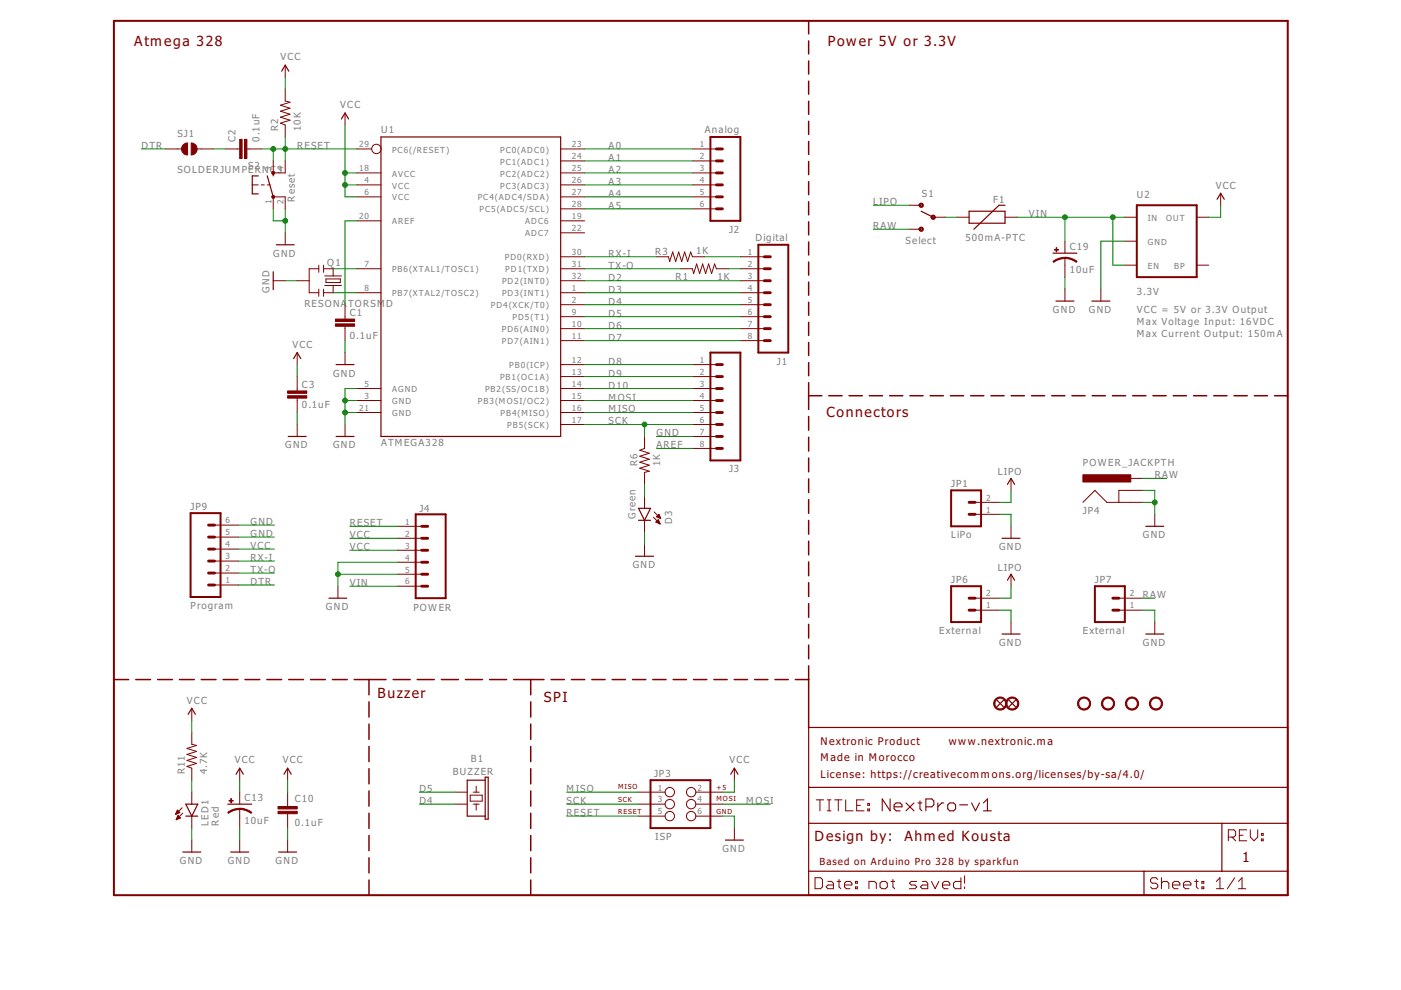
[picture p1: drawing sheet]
<svg xmlns="http://www.w3.org/2000/svg" width="297mm" height="210mm" viewBox="0 0 297 210" stroke-linecap="round" stroke-linejoin="round" font-family="sans-serif">
<g fill="none" stroke="#800000" stroke-width=".32">
<path d="M171.4 4.4v2.8M171.4 8.7v2.7M171.4 12.9v2.8M171.4 17.2v2.8M171.4 21.5v2.7M171.4 25.7v2.8M171.4 30v2.7M171.4 34.2v2.8M171.4 38.5v2.8M171.4 42.8v2.8M171.4 47v2.8M171.4 51.3v2.8"/>
<path d="M171.4 55.6v2.7M171.4 59.8v2.8M171.4 64.1v2.7M171.4 68.3v2.8M171.4 72.6v2.8M171.4 76.9v2.8M171.4 81.1v5.7M171.4 88.3v2.9M171.4 92.7v2.9M171.4 97.1v2.9M171.4 83.9h2.8M175.7 83.9h2.8"/>
<path d="M180 83.9h2.8M184.3 83.9h2.8M188.6 83.9h2.8M192.9 83.9h2.8M197.2 83.9h2.8M201.5 83.9h2.8M205.8 83.9h2.8M210.1 83.9h2.8M214.4 83.9h2.8M218.7 83.9h2.8M223 83.9h2.8M227.3 83.9h2.8"/>
<path d="M231.6 83.9h2.8M235.9 83.9h2.8M240.2 83.9h2.8M244.5 83.9h2.7M248.8 83.9h2.7M253 83.9h2.8M257.3 83.9h2.8M261.6 83.9h2.8M265.9 83.9h2.8M270.2 83.9h2.8M171.4 101.5v2.9M171.4 105.9v2.9"/>
<path d="M171.4 110.3v2.9M171.4 114.7v2.9M171.4 119.1v3M171.4 123.5v3M171.4 128v2.9M171.4 132.4v2.9M171.4 136.8v2.9M24.2 144.1h3.1M28.8 144.1h3.1M33.4 144.1h3.2M38.1 144.1h3.1M42.7 144.1h3.1"/>
<path d="M47.3 144.1h3.1M51.9 144.1h3.2M56.6 144.1h3.1M61.2 144.1h3.1M65.8 144.1h3.2M70.5 144.1h3.1M75.1 144.1h6.8M78.2 144.1v3.2M78.2 148.8v3.2M78.2 153.5v3.3M78.2 158.3v3.2M83.4 144.1h3.6"/>
<path d="M88.5 144.1h3.6M93.6 144.1h3.6M98.7 144.1h3.6M103.8 144.1h3.6M108.9 144.1h6.4M112.5 144.1v3.2M112.5 148.8v3.2M112.5 153.5v3.3M112.5 158.3v3.2M116.8 144.1h2.9M121.2 144.1h2.8M125.5 144.1h2.8"/>
<path d="M129.8 144.1h2.8M134.1 144.1h2.8M138.4 144.1h2.8M142.7 144.1h2.8M147 144.1h2.9M151.4 144.1h2.8M155.7 144.1h2.8M160 144.1h2.8M164.3 144.1h2.8M168.6 144.1h2.8M171.4 141.2v13M78.2 163v3.2"/>
<path d="M78.2 167.7v3.2M78.2 172.4v3.2M78.2 177.1v3.3M112.5 163v3.2M112.5 167.7v3.2M112.5 172.4v3.2M112.5 177.1v3.3M78.2 181.9v3.2M78.2 186.6v3.2M112.5 181.9v3.2M112.5 186.6v3.2"/>
</g>
<g fill="none" stroke="#800000" stroke-width=".21">
<path d="M60.5 18.9v2.5l1 .3-2 .6 2 .6-2 .7 2 .6-2 .6 2 .7-2 .6 1 .4v2.5M60.5 13.8v2.5M35.1 31.6h3.4M41.8 31.6h3.4M47.8 31.6h3M52.3 31.6h3.1M53.5 39.2h1.3M55.4 39.2h.6M56.7 39.2h.6M57.9 34.1v2.6h2.6v-2.6M73.2 24v2.5M75.7 39.2h5.1"/>
<path d="M75.7 36.7h5.1M75.7 31.6h3.1M118.9 39.2h5.1M118.9 36.7h5.1M118.9 31.6h5.1M118.9 34.1h5.1M146.8 39.2h5.1M146.8 36.7h5.1M146.8 31.6h5.1M146.8 34.1h5.1M57.9 44.3v-2.6h2.6v2.6M57.9 59.5h2.6"/>
<path d="M60.5 49.4v2.5M63 59.5h2.6M67.6 57h-2v5.1h2M67.6 56.2v1.5M68.6 57h2v1.5M68.6 56.2v1.5M68.9 58.5h3.5M69.1 59.1h3.1v.8h-3.1zM75.7 41.7h5.1M75.7 57h5.1M75.7 46.8h5.1M118.9 41.7h5.1"/>
<path d="M118.9 54.4h5.1M118.9 57h5.1M118.9 59.5h5.1M118.9 44.3h5.1M118.9 46.8h5.1M118.9 49.4h5.1M139.2 54.4h2.5l.3 1.1 .6-2.1 .7 2.1 .6-2.1 .6 2.1 .7-2.1 .6 2.1 .6-2.1 .4 1h2.6M144.3 57h2.5l.3 1 .6-2 .6 2 .7-2 .6 2 .6-2 .7 2 .6-2 .4 1h2.5M146.8 41.7h5.1M146.8 44.3h5.1M157 54.4h5.1M157 57h5.1"/>
<path d="M157 59.5h5.1M192.8 48.6h2.5M192.8 43.5h2.5M197.8 46.1h2.6M202.9 46.1h2.6M213.1 46.1h2.5M225.8 51.1v2.6M225.8 54.7v4.1M238.5 46.1h2.5M238.5 51.1h2.5M238.5 56.2h2.5M253.7 46.1h2.6"/>
<path d="M253.7 56.2h2.6M258.8 41v2.5M63 74.8v2.5M63 79.8v3.1M67.6 61.3v1.5M68.6 61.3v1.5M68.9 60.5h3.5M70.6 60.5v1.6h-2M73.2 64.6v3M73.2 69.2v3M73.2 74.8v2.5M75.7 62.1h5.1"/>
<path d="M118.9 62.1h5.1M118.9 64.6h5.1M118.9 67.1h5.1M118.9 69.7h5.1M118.9 72.2h5.1M118.9 77.3h5.1M118.9 79.8h5.1M146.8 77.3h5.1M146.8 79.8h5.1M157 62.1h5.1M157 64.6h5.1M157 67.1h5.1"/>
<path d="M157 69.7h5.1M157 72.2h5.1M225.8 61.3v2.5M233.4 61.3v2.5M63 84.4v3.1M63 90v2.5M73.2 90v2.5M75.7 82.4h5.1M75.7 84.9h5.1M75.7 87.5h5.1M118.9 82.4h5.1M118.9 84.9h5.1"/>
<path d="M118.9 87.5h5.1M118.9 90h5.1M136.7 92.5v2.6l-1.1 .4 2.1 .6-2.1 .6 2.1 .7-2.1 .6 2.1 .6-2.1 .7 2.1 .6-1 .3v2.5M146.8 82.4h5.1M146.8 84.9h5.1M146.8 87.5h5.1M146.8 90h5.1M146.8 92.5h5.1M146.8 95.1h5.1M45.5 119h5.1M45.5 116.4h5.1M45.5 113.9h5.1"/>
<path d="M45.5 111.3h5.1M84.3 111.6h5.1M84.3 114.1h5.1M84.3 116.7h5.1M84.3 119.2h5.1M136.7 105.2v2.6M136.7 110.3v2.6M136.7 115.4v2.5M138.6 109.7l1.4 1.4M138.7 108.5l1.4 1.4M139.1 110.7h.7M139.2 109.6l.5-.5 .4 .8z"/>
<path d="M139.2 110.6h.5M139.3 109.6h.6M139.3 109.5h.6M139.3 110.8h.5M139.3 110.4h.4M139.4 109.3h.4M139.4 110.3h.2M139.5 109.2h.3M139.6 109.7h.4M139.6 110.2l.4 .9M139.6 110.2l-.5 .5 .9 .4M139.6 110.9h.3"/>
<path d="M139.6 110.2h.1M139.6 109.1h.1M139.8 109.8h.2M139.8 111h.1M206.7 106.5h5.1M206.7 109.1h5.1M214.4 101.4v2.6M214.4 111.6v2.5M229.6 106.5l2.5-2.5 2.6 2.5h7.6M239.8 101.4h2.5M242.3 104h-5.1v2.5M244.8 109.1v2.5"/>
<path d="M45.5 124h5.1M45.5 121.5h5.1M71.6 124.3v2.5M84.3 121.8h5.1M84.3 124.3h5.1M206.7 129.4h5.1M206.7 126.8h5.1M214.4 121.8v2.5M214.4 131.9v2.5M237.2 129.4h5.1M237.2 126.8h5.1M244.8 131.9v2.5"/>
<path d="M40.7 155.3v2.5l1 .3-2.1 .6 2.1 .6-2.1 .7 2.1 .6-2.1 .6 2.1 .7-2.1 .6 1.1 .4v2.5M40.7 150.2v2.5M37.3 172.6h.2M37.3 172.4h.5M37.4 172.3h.6M37.4 173.8h.1M37.4 172.2h.6M37.4 173.6h.3M37.5 172.1h.4M37.5 173.5h.5M37.5 172h.3M37.5 173.4h.7"/>
<path d="M37.6 173.3h.5M37.6 171.8h.1M37.6 171.8l.5 .5-.9 .4zM37.6 173.2h.4M37.7 173h.2M37.7 172.9l-.3 .9M37.7 172.9l.5 .5-.8 .4M37.7 172.9h.1M38.6 171.3l-1.4 1.4M38.8 172.4l-1.4 1.4M40.7 168v2.5M40.7 173v2.6"/>
<path d="M40.7 178.1v2.6M50.8 162.9v2.5M50.8 168v2.5M50.8 171.5v4.1M50.8 178.1v2.6M61 162.9v2.5M61 168v3M61 172.5v3.1M61 178.1v2.6M96.5 168h2.6M96.5 170.5h2.6M99.7 168.6h2.5v1.3h-2.5z"/>
<path d="M100.3 168h1.3M100.3 170.5h1.3M101 166.7v1.3M101 170.5v1.3M135.4 173h5.6M135.4 168h5.6M135.4 170.5h5.6M147.5 173h5.7M147.5 168h5.7M147.5 170.5h5.7M155.7 162.9v2.5M155.7 175.6v2.5"/>
<path d="M173.1 169.6h1.5M173.8 169.6v2.3M175.4 169.6h.8M175.4 171.9h.8M175.8 169.6v2.3M177 169.6h1.5M177.7 169.6v2.3M179.3 169.6v2.3h1.6M181.6 170.8h.8M183.2 169.6h-1.6v2.3h1.6M184 171.5h.4v.4h-.4zM184 170.4h.4v.4h-.4z"/>
<path d="M260.4 177.5h1.2l.4-.4v-.8l-.4-.4h-1.2v2.4M261.2 177.5l.8 .8M262.8 177.1h.7M264.3 175.9h-1.5v2.4h1.5M265.1 175.9v1.6l.8 .8 .8-.8v-1.6M267.4 177.9h.4v.4h-.4zM267.4 176.7h.4v.4h-.4zM172.8 186.1h1.2l.4 .4v1.5l-.4 .4h-1.2zM175.5 186.9h.8l.4 .4v1.1h-1.2l-.3-.4 .3-.4h1.2M177.5 186.9h.8M177.9 186.5v1.5l.4 .4M179 187.6h1.6v-.3l-.4-.4h-.8l-.4 .4v.7l.4 .4h.8"/>
<path d="M181.4 188h.4v.4h-.4zM181.4 186.9h.4v.4h-.4zM184.2 188.4v-1.5h1.2l.4 .4v1.1M186.6 187.3l.4-.4h.7l.4 .4v.7l-.4 .4h-.7l-.4-.4zM188.9 186.9h.8M189.3 186.5v1.5l.4 .4M194.4 186.9h-1.2l-.4 .4 .4 .3h.8l.4 .4-.4 .4h-1.2M195.5 186.9h.8l.4 .4v1.1h-1.2l-.3-.4 .3-.4h1.2M197.5 186.9l.8 1.5 .8-1.5M199.8 187.6h1.6v-.3l-.4-.4h-.8l-.4 .4v.7l.4 .4h.8M203.7 186.1v2.3h-1.1l-.4-.4v-.7l.4-.4h1.1M204.5 185.7v1.6"/>
<path d="M204.5 188v.4M245.5 186.5l-.4-.4h-.8l-.4 .4v.4l.4 .4h.8l.4 .3v.4l-.4 .4h-.8l-.4-.4M246.3 187.3l.4-.4h.7l.4 .4v1.1M246.3 186.1v2.3M248.6 187.6h1.5v-.3l-.3-.4h-.8l-.4 .4v.7l.4 .4h.8M250.9 187.6h1.6v-.3l-.4-.4h-.8l-.4 .4v.7l.4 .4h.8M253.3 186.9h.7M253.7 186.5v1.5l.3 .4M254.8 188h.4v.4h-.4zM254.8 186.9h.4v.4h-.4zM257.9 188.4h1.5M257.9 186.9l.8-.8v2.3"/>
<path d="M261.8 186.1l-1.6 2.3M262.6 188.4h1.5M262.6 186.9l.7-.8v2.3"/>
<circle cx="79.8" cy="31.6" r=".99"/>
<circle cx="142" cy="170.5" r=".99"/>
<circle cx="142" cy="168" r=".99"/>
<circle cx="142" cy="173" r=".99"/>
<circle cx="146.5" cy="168" r=".99"/>
<circle cx="146.5" cy="170.5" r=".99"/>
<circle cx="146.5" cy="173" r=".99"/>
</g>
<g fill="#800000" stroke="#800000" stroke-width=".21">
<path d="M229.6 100.7h10.2v1.5h-10.2z"/>
<path d="M58.9 172h4.1v.5h-4.1z"/>
<path d="M58.9 171h4.1v.5h-4.1z"/>
<path d="M48.6 169.7h.8v.1h-.8z"/>
<path d="M48.9 169.3h.2v.9h-.2z"/>
<path d="M61 82.9h4v.5h-4z"/>
<path d="M61 83.9h4v.5h-4z"/>
<path d="M71.1 67.6h4.1v.6h-4.1z"/>
<path d="M71.1 68.7h4.1v.5h-4.1z"/>
<path d="M223.5 52.9h.9v.1h-.9z"/>
<path d="M223.9 52.5h.1v.9h-.1z"/>
<path d="M51.8 29.5h.5v4.1h-.5z"/>
<path d="M50.8 29.5h.5v4.1h-.5z"/>
</g>
<g fill="none" stroke="#800000" stroke-width=".25">
<path d="M59.7 15.1l.8-1.3 .7 1.3M54.8 37.3h-1.3v3.8h1.3M56.7 37.3l1.2 4.4M57.9 36.7v.6M72.4 25.2l.8-1.2 .7 1.2M80.8 29h38.1v63.5h-38.1zM57.9 57.6v3.8M58.6 51.9h3.8M195.3 44.8l2.5 1.3M205.5 44.8h7.6v2.5h-7.6zM213.1 43.5h-1.3l-5.3 5.1M223.2 53.7h5.1"/>
<path d="M258 42.2l.8-1.2 .8 1.2M62.3 76l.7-1.2 .8 1.2M71.3 77.3h3.8M223.9 63.8h3.8M231.5 63.8h3.8M61.1 92.5h3.8M71.3 92.5h3.8M134.7 117.9h3.9M135.4 107.8h2.5l-1.2 2.5zM135.4 110.3h2.5M212.4 114.1h3.9M213.6 102.7l.8-1.3 .7 1.3"/>
<path d="M242.9 111.6h3.8M69.7 126.8h3.8M212.4 134.4h3.9M213.6 123l.8-1.2 .7 1.2M242.9 134.4h3.8M39.9 151.4l.8-1.2 .7 1.2M171.4 154.2h101.6v35.6h-101.6zM211.3 148.4l1.5 1.5M212.8 148.4l-1.5 1.5M213.8 148.4l1.6 1.5M215.4 148.4l-1.6 1.5M39.4 170.5h2.5l-1.2 2.5z"/>
<path d="M39.4 173h2.5M48.3 170.5h5.1M50.1 164.1l.7-1.2 .8 1.2M60.2 164.1l.8-1.2 .7 1.2M102.9 165.4h-3.8v7.6h3.8M102.9 164.8h.6v8.9h-.6zM153.8 178.1h3.8M154.9 164.1l.8-1.2 .8 1.2M171.4 174.6h101.6M171.4 166.9h101.6M259.1 174.6v10.1M38.8 180.7h3.8"/>
<path d="M48.9 180.7h3.8M59.1 180.7h3.8M171.4 184.7h101.6M242.5 184.7v5.1"/>
</g>
<g fill="#800000" stroke="#800000" stroke-width=".21">
<path d="M50.8 171.4l1.4 .2 1.2 .7-.2 .1-1.4-.6-1-.2z" fill-rule="evenodd"/>
<path d="M48.3 172.3l1.2-.7 1.3-.2v.2l-1 .2-1.4 .6z" fill-rule="evenodd"/>
<path d="M244.1 148.2a1.4 1.4 0 0 1 2.2 .2 1.4 1.4 0 0 1-.8 2.1 1.4 1.4 0 0 1-1.8-1.3h.2a1.14 1.14 0 0 1 1.7-1.1 1.14 1.14 0 0 1 .2 1.9 1.14 1.14 0 0 1-1.8-.5l-.1-.3h-.2z" fill-rule="evenodd"/>
<path d="M239 148.2a1.4 1.4 0 0 1 2.2 .2 1.4 1.4 0 0 1-.8 2.1 1.4 1.4 0 0 1-1.8-1.3h.3a1.14 1.14 0 0 1 1.6-1.1 1.14 1.14 0 0 1 .2 1.9 1.14 1.14 0 0 1-1.8-.5v-.3h-.3z" fill-rule="evenodd"/>
<path d="M233.9 148.2a1.4 1.4 0 0 1 2.2 .2 1.4 1.4 0 0 1-.8 2.1 1.4 1.4 0 0 1-1.8-1.3h.3a1.15 1.15 0 0 1 1.6-1.1 1.15 1.15 0 0 1 .3 1.9 1.15 1.15 0 0 1-1.9-.5v-.3h-.3z" fill-rule="evenodd"/>
<path d="M225.8 54.5l1.3 .3 1.2 .6-.1 .2-1.4-.7-1-.1z" fill-rule="evenodd"/>
<path d="M223.2 55.4l1.3-.6 1.3-.2v.2l-1 .1-1.4 .7z" fill-rule="evenodd"/>
<path d="M228.8 148.2a1.4 1.4 0 0 1 2.2 .2 1.4 1.4 0 0 1-.8 2.1 1.4 1.4 0 0 1-1.7-1.3h.2a1.15 1.15 0 0 1 1.6-1.1 1.15 1.15 0 0 1 .3 1.9 1.15 1.15 0 0 1-1.9-.5v-.3h-.2z" fill-rule="evenodd"/>
<path d="M195 43.2a.46 .46 0 0 1 .7 .1 .46 .46 0 0 1-.3 .7 .46 .46 0 0 1-.5-.5h.2a.26 .26 0 0 1 .3-.2 .26 .26 0 0 1 .1 .4 .26 .26 0 0 1-.4-.1l-.2-.1z" fill-rule="evenodd"/>
<path d="M195 48.2a.46 .46 0 0 1 .7 .2 .46 .46 0 0 1-.3 .6 .46 .46 0 0 1-.5-.4h.2a.26 .26 0 0 1 .3-.2 .26 .26 0 0 1 .1 .4 .26 .26 0 0 1-.4-.1l-.2-.1z" fill-rule="evenodd"/>
<path d="M197.6 45.7a.46 .46 0 0 1 .7 .2 .46 .46 0 0 1-.3 .6 .46 .46 0 0 1-.6-.4h.2a.26 .26 0 0 1 .4-.3 .26 .26 0 0 1 0 .5 .26 .26 0 0 1-.4-.1l-.2-.1z" fill-rule="evenodd"/>
<path d="M40.5 30.3a1.27 1.27 0 0 1 1.3 1.3 1.27 1.27 0 0 1-1.3 1.3z" fill-rule="evenodd"/>
<path d="M38.8 30.7l.5-.3 .5-.1v2.6a1.26 1.26 0 0 1-1.2-.8 1.26 1.26 0 0 1 .2-1.4z" fill-rule="evenodd"/>
<path d="M211.1 148.2a1.4 1.4 0 0 1 2.2 .2 1.4 1.4 0 0 1-.9 2.1 1.4 1.4 0 0 1-1.7-1.3h.2a1.15 1.15 0 0 1 1.6-1.1 1.15 1.15 0 0 1 .3 1.9 1.15 1.15 0 0 1-1.8-.5l-.1-.3h-.2z" fill-rule="evenodd"/>
<path d="M213.6 148.2a1.4 1.4 0 0 1 2.2 .2 1.4 1.4 0 0 1-.8 2.1 1.4 1.4 0 0 1-1.8-1.3h.3a1.15 1.15 0 0 1 1.6-1.1 1.15 1.15 0 0 1 .3 1.9 1.15 1.15 0 0 1-1.9-.5v-.3h-.3z" fill-rule="evenodd"/>
<circle cx="57.9" cy="41.8" r=".33"/>
<circle cx="57.9" cy="36.7" r=".33"/>
</g>
<path d="M24.2 4.4h248.8v185.4h-248.8zM150.6 29h6.4v17.8h-6.4zM160.8 51.9h6.3v22.9h-6.3zM241 43.5h12.7v15.3h-12.7zM150.6 74.8h6.4v22.8h-6.4zM40.4 108.8h6.4v17.8h-6.4zM88.1 109.1h6.4v17.7h-6.4zM201.7 104h6.3v7.6h-6.3zM201.7 124.3h6.3v7.6h-6.3zM232.1 124.3h6.4v7.6h-6.4zM137.9 165.4h12.7v10.2h-12.7z" fill="none" stroke="#800000" stroke-width=".42"/>
<g fill="none" stroke="#800000" stroke-width=".61">
<path d="M151.9 36.7h1.3M151.9 34.1h1.3M151.9 31.6h1.3M151.9 39.2h1.3M151.9 41.7h1.3M151.9 44.3h1.3M162.1 59.5h1.2M162.1 57h1.2M162.1 54.4h1.2M151.9 79.8h1.3M151.9 77.3h1.3M162.1 64.6h1.2"/>
<path d="M162.1 62.1h1.2M162.1 67.1h1.2M162.1 69.7h1.2M162.1 72.2h1.2M151.9 82.4h1.3M151.9 87.5h1.3M151.9 84.9h1.3M151.9 90h1.3M151.9 92.5h1.3M151.9 95.1h1.3M44.2 119h1.3M44.2 113.9h1.3"/>
<path d="M44.2 116.4h1.3M44.2 111.3h1.3M89.4 116.7h1.3M89.4 114.1h1.3M89.4 111.6h1.3M89.4 119.2h1.3M205.5 106.5h1.2M205.5 109.1h1.2M44.2 121.5h1.3M44.2 124h1.3M89.4 121.8h1.3M89.4 124.3h1.3"/>
<path d="M205.5 126.8h1.2M205.5 129.4h1.2M235.9 126.8h1.3M235.9 129.4h1.3"/>
</g>
<g fill="none" stroke="#800000" stroke-width=".23">
<path d="M188.7 169.4v2.5l-1.7-2.5v2.5M189.6 171.1h1.6v-.5l-.4-.4h-.8l-.4 .4v.9l.4 .4h.8M192.1 170.2l1.7 1.7M193.8 170.2l-1.7 1.7M194.6 170.2h.9M195.1 169.8v1.7l.4 .4M196.3 171.1h1.3l.4-.5v-.8l-.4-.4h-1.3v2.5M198.8 170.2v1.7M200.1 170.2h-.4l-.9 .9M200.9 170.6l.5-.4h.8l.4 .4v.9l-.4 .4h-.8l-.5-.4zM203.5 170.6h1.6M206 170.2l.8 1.7 .9-1.7"/>
<path d="M208.5 171.9h1.7M208.5 170.2l.9-.8v2.5"/>
</g>
<g fill="none" stroke="#008000" stroke-width=".21">
<path d="M60.5 16.3v2.6M30 31.6h5.1M45.2 31.6h2.6M55.4 31.6h20.3M57.9 31.6v2.5M60.5 29v5.1M73.2 26.5v15.2h2.5M73.2 39.2h2.5M73.2 36.7h2.5M124 31.6h22.8M124 39.2h22.8M124 36.7h22.8"/>
<path d="M124 34.1h22.8M57.9 44.3v2.5h2.6M60.5 44.3v5.1M60.5 59.5h2.5M70.6 57h5.1M75.7 46.8h-2.5v17.8M124 59.5h33M124 41.7h22.8M124 54.4h15.2M124 57h20.3M124 44.3h22.8M149.4 54.4h7.6"/>
<path d="M154.4 57h2.6M185.1 48.6h7.7M185.1 43.5h7.7M200.4 46.1h2.5M215.6 46.1h22.9M225.8 46.1v5M225.8 58.8v2.5M235.9 46.1v10.1h2.6M238.5 51.1h-5.1v10.2M258.8 43.5v2.6h-2.5M63 77.3v2.5M70.6 62.1h5.1"/>
<path d="M73.2 72.2v2.6M124 62.1h33M124 79.8h22.8M124 77.3h22.8M124 72.2h33M124 69.7h33M124 67.1h33M124 64.6h33M63 87.5v2.5M73.2 87.5h2.5M73.2 84.9h2.5M75.7 82.4h-2.5v7.6"/>
<path d="M124 82.4h22.8M124 87.5h22.8M124 84.9h22.8M124 90h22.8M136.7 90v2.5M139.2 92.5h7.6M139.2 95.1h7.6M50.6 113.9h7.6M50.6 111.3h7.6M50.6 116.4h7.6M50.6 119h7.6M74.2 111.6h10.1"/>
<path d="M74.2 114.1h10.1M74.2 116.7h10.1M84.3 119.2h-12.7v5.1M136.7 102.7v2.5M136.7 112.9v2.5M211.8 109.1h2.6v2.5M214.4 104v2.5h-2.6M242.3 104h2.5v5.1M242.3 106.5h2.5M242.3 101.4h5.1M50.6 121.5h7.6M50.6 124h7.6"/>
<path d="M71.6 121.8h12.7M74.2 124.3h10.1M211.8 129.4h2.6v2.5M214.4 124.3v2.5h-2.6M242.3 129.4h2.5v2.5M242.3 126.8h2.5M40.7 152.7v2.6M40.7 165.4v2.6M40.7 175.6v2.5M50.8 165.4v2.6M50.8 175.6v2.5M61 165.4v2.6"/>
<path d="M61 175.6v2.5M88.9 170.5h7.6M88.9 168h7.6M120.1 173h15.3M120.1 170.5h15.3M120.1 168h15.3M153.2 173h2.5v2.6M153.2 170.5h10.1M155.7 165.4v2.6h-2.5"/>
</g>
<g fill="#008000" stroke="#008000" stroke-width=".21">
<circle cx="244.8" cy="106.5" r=".51"/>
<circle cx="71.6" cy="121.8" r=".51"/>
<circle cx="60.5" cy="46.8" r=".51"/>
<circle cx="73.2" cy="87.5" r=".51"/>
<circle cx="73.2" cy="84.9" r=".51"/>
<circle cx="60.5" cy="31.6" r=".51"/>
<circle cx="57.9" cy="31.6" r=".51"/>
<circle cx="136.7" cy="90" r=".51"/>
<circle cx="73.2" cy="39.2" r=".51"/>
<circle cx="73.2" cy="36.7" r=".51"/>
<circle cx="235.9" cy="46.1" r=".51"/>
<circle cx="225.8" cy="46.1" r=".51"/>
</g>
<g font-size="3.6" fill="#800000">
<text x="28.5" y="9.7">Atmega 328</text>
<text x="175.5" y="9.7">Power 5V or 3.3V</text>
<text x="175.3" y="88.5">Connectors</text>
<text x="80" y="147.9">Buzzer</text>
<text x="115.3" y="148.9">SPI</text>
<text x="172.7" y="178.4">Design by: Ahmed Kousta</text>
<text x="263.4" y="182.7">1</text>
</g>
<g font-size="2.7" fill="#800000">
<text x="174" y="158.1">Nextronic Product</text>
<text x="174" y="161.4">Made in Morocco</text>
<text x="201.2" y="158.1">www.nextronic.ma</text>
<text x="174" y="164.9">License: https://creativecommons.org/licenses/by-sa/4.0/</text>
</g>
<g font-size="2.5" fill="#808080">
<text x="59.4" y="12.8">VCC</text>
<text x="72.1" y="23">VCC</text>
<text x="37.6" y="29">SJ1</text>
<text x="59" y="27.8" transform="rotate(-90 59 27.8)">R2</text>
<text x="63.8" y="27.8" transform="rotate(-90 63.8 27.8)">10K</text>
<text x="80.8" y="28.3">U1</text>
<text x="149.5" y="28.3">Analog</text>
<text x="30" y="31.6">DTR</text>
<text x="49.9" y="30.1" transform="rotate(-90 49.9 30.1)">C2</text>
<text x="52.6" y="35.9">S2</text>
<text x="55" y="30.1" transform="rotate(-90 55 30.1)">0.1uF</text>
<text x="63" y="31.6">RESET</text>
<text x="129" y="34.1">A1</text>
<text x="129" y="31.6">A0</text>
<text x="37.6" y="36.7">SOLDERJUMPERNC3</text>
<text x="129" y="41.7">A4</text>
<text x="129" y="39.2">A3</text>
<text x="129" y="36.7">A2</text>
<text x="195.4" y="41.7">S1</text>
<text x="257.8" y="40">VCC</text>
<text x="62.5" y="42.8" transform="rotate(-90 62.5 42.8)">Reset</text>
<text x="129" y="44.3">A5</text>
<text x="185.2" y="43.5">LIPO</text>
<text x="210.5" y="43">F1</text>
<text x="218.2" y="46.1">VIN</text>
<text x="241" y="42">U2</text>
<text x="138.9" y="54">R3</text>
<text x="147.6" y="53.9">1K</text>
<text x="154.6" y="49.4">J2</text>
<text x="160.2" y="51.1">Digital</text>
<text x="185.2" y="48.6">RAW</text>
<text x="192" y="51.7">Select</text>
<text x="204.7" y="51.1">500mA-PTC</text>
<text x="226.8" y="53">C19</text>
<text x="57.9" y="54.4">GND</text>
<text x="69.4" y="56.5">Q1</text>
<text x="129" y="54.4">RX-I</text>
<text x="129" y="57">TX-O</text>
<text x="129" y="59.5">D2</text>
<text x="143.3" y="59.3">R1</text>
<text x="152.1" y="59.3">1K</text>
<text x="226.8" y="57.9">10uF</text>
<text x="57.2" y="62.1" transform="rotate(-90 57.2 62.1)">GND</text>
<text x="64.5" y="65.1">RESONA</text>
<text x="73.8" y="65.1">TORSMD</text>
<text x="129" y="64.6">D4</text>
<text x="129" y="62.1">D3</text>
<text x="241" y="62.6">3.3V</text>
<text x="74.2" y="71.8">0.1uF</text>
<text x="74.2" y="67">C1</text>
<text x="129" y="69.7">D6</text>
<text x="129" y="67.1">D5</text>
<text x="223.2" y="66.4">GND</text>
<text x="230.9" y="66.4">GND</text>
<text x="241" y="66.4">VCC = 5V or 3.3V Output</text>
<text x="241" y="68.9">Max Voltage Input: 16VDC</text>
<text x="241" y="71.5">Max Current Output: 150mA</text>
<text x="62" y="73.7">VCC</text>
<text x="129" y="77.3">D8</text>
<text x="129" y="72.2">D7</text>
<text x="164.7" y="77.3">J1</text>
<text x="64" y="82.3">C3</text>
<text x="70.6" y="79.8">GND</text>
<text x="129" y="82.4">D10</text>
<text x="129" y="79.8">D9</text>
<text x="64" y="86.6">0.1uF</text>
<text x="129" y="90">SCK</text>
<text x="129" y="87.5">MISO</text>
<text x="129" y="84.9">MOSI</text>
<text x="60.5" y="95.1">GND</text>
<text x="70.6" y="95.1">GND</text>
<text x="80.8" y="94.6">ATMEGA328</text>
<text x="139.2" y="92.5">GND</text>
<text x="139.2" y="95.1">AREF</text>
<text x="135.2" y="98.9" transform="rotate(-90 135.2 98.9)">R6</text>
<text x="140" y="98.9" transform="rotate(-90 140 98.9)">1K</text>
<text x="154.6" y="100.2">J3</text>
<text x="211.6" y="100.7">LIPO</text>
<text x="229.6" y="98.9">POWER_JACKPTH</text>
<text x="244.8" y="101.4">RAW</text>
<text x="201.7" y="103.2">JP1</text>
<text x="40.4" y="108">JP9</text>
<text x="53.1" y="113.9">GND</text>
<text x="53.1" y="111.3">GND</text>
<text x="74.2" y="111.6">RESET</text>
<text x="88.9" y="108.5">J4</text>
<text x="134.7" y="110.1" transform="rotate(-90 134.7 110.1)">Green</text>
<text x="142.5" y="111.1" transform="rotate(-90 142.5 111.1)">D3</text>
<text x="229.6" y="109">JP4</text>
<text x="53.1" y="116.4">VCC</text>
<text x="53.1" y="118.9">RX-I</text>
<text x="74.2" y="114.1">VCC</text>
<text x="74.2" y="116.7">VCC</text>
<text x="201.7" y="114.1">LiPo</text>
<text x="211.8" y="116.7">GND</text>
<text x="242.3" y="114.1">GND</text>
<text x="53.1" y="121.5">TX-O</text>
<text x="53.1" y="124">DTR</text>
<text x="74.2" y="124.3">VIN</text>
<text x="134.2" y="120.5">GND</text>
<text x="201.7" y="123.5">JP6</text>
<text x="211.6" y="121">LIPO</text>
<text x="232.1" y="123.5">JP7</text>
<text x="40.4" y="129.1">Program</text>
<text x="69.1" y="129.4">GND</text>
<text x="87.6" y="129.6">POWER</text>
<text x="242.3" y="126.8">RAW</text>
<text x="199.1" y="134.4">External</text>
<text x="211.8" y="137">GND</text>
<text x="229.6" y="134.4">External</text>
<text x="242.3" y="137">GND</text>
<text x="39.6" y="149.2">VCC</text>
<text x="49.8" y="161.9">VCC</text>
<text x="60" y="161.9">VCC</text>
<text x="99.8" y="161.6">B1</text>
<text x="154.7" y="161.9">VCC</text>
<text x="39.2" y="164.2" transform="rotate(-90 39.2 164.2)">R11</text>
<text x="44" y="164.2" transform="rotate(-90 44 164.2)">4.7K</text>
<text x="88.9" y="168">D5</text>
<text x="96" y="164.4">BUZZER</text>
<text x="120.1" y="168">MISO</text>
<text x="138.7" y="164.7">JP3</text>
<text x="51.8" y="169.9">C13</text>
<text x="62.5" y="170.1">C10</text>
<text x="88.9" y="170.5">D4</text>
<text x="120.1" y="173">RESET</text>
<text x="120.1" y="170.5">SCK</text>
<text x="158.2" y="170.5">MOSI</text>
<text x="44.2" y="175.1" transform="rotate(-90 44.2 175.1)">LED1</text>
<text x="46.4" y="175.1" transform="rotate(-90 46.4 175.1)">Red</text>
<text x="51.8" y="174.7">10uF</text>
<text x="62.5" y="175.2">0.1uF</text>
<text x="138.9" y="178.1">ISP</text>
<text x="38.1" y="183.2">GND</text>
<text x="48.3" y="183.2">GND</text>
<text x="58.4" y="183.2">GND</text>
<text x="153.2" y="180.7">GND</text>
</g>
<text font-size="2.5" fill="#800000" x="173.7" y="183.5">Based on Arduino Pro 328 by sparkfun</text>
<g font-size="2.1" fill="#808080">
<text x="76.1" y="31.2">29</text>
<text x="83.1" y="32.4">PC6(/RESET)</text>
<text x="106" y="34.9">PC1(ADC1)</text>
<text x="106" y="32.4">PC0(ADC0)</text>
<text x="121.2" y="33.8">24</text>
<text x="121.2" y="31.2">23</text>
<text x="148.4" y="31.2">1</text>
<text x="148.4" y="33.8">2</text>
<text x="57.6" y="36.3" transform="rotate(-90 57.6 36.3)">3</text>
<text x="60.1" y="36.3" transform="rotate(-90 60.1 36.3)">4</text>
<text x="76.1" y="36.3">18</text>
<text x="77.3" y="38.9">4</text>
<text x="77.3" y="41.4">6</text>
<text x="83.1" y="40">VCC</text>
<text x="83.1" y="37.4">AVCC</text>
<text x="106" y="40">PC3(ADC3)</text>
<text x="106" y="37.4">PC2(ADC2)</text>
<text x="121.2" y="41.4">27</text>
<text x="121.2" y="38.9">26</text>
<text x="121.2" y="36.3">25</text>
<text x="148.4" y="36.3">3</text>
<text x="148.4" y="38.9">4</text>
<text x="148.4" y="41.4">5</text>
<text x="57.6" y="43.3" transform="rotate(-90 57.6 43.3)">1</text>
<text x="60.1" y="43.3" transform="rotate(-90 60.1 43.3)">2</text>
<text x="76.1" y="46.5">20</text>
<text x="83.1" y="42.5">VCC</text>
<text x="83.1" y="47.6">AREF</text>
<text x="101.3" y="42.5">PC4(ADC4/SDA)</text>
<text x="101.7" y="45">PC5(ADC5/SCL)</text>
<text x="111.3" y="47.6">ADC6</text>
<text x="121.2" y="46.5">19</text>
<text x="121.2" y="43.9">28</text>
<text x="148.4" y="43.9">6</text>
<text x="243.4" y="46.8">IN</text>
<text x="247.2" y="46.8">OUT</text>
<text x="111.3" y="50.1">ADC7</text>
<text x="121.2" y="49">22</text>
<text x="243.4" y="51.9">GND</text>
<text x="77.3" y="56.6">7</text>
<text x="83.1" y="57.7">PB6(XTAL1/TOSC1)</text>
<text x="107" y="55.2">PD0(RXD)</text>
<text x="107.1" y="57.7">PD1(TXD)</text>
<text x="121.2" y="59.2">32</text>
<text x="121.2" y="56.6">31</text>
<text x="121.2" y="54.1">30</text>
<text x="158.5" y="54.1">1</text>
<text x="158.5" y="56.6">2</text>
<text x="158.5" y="59.2">3</text>
<text x="243.4" y="57">EN</text>
<text x="248.9" y="57">BP</text>
<text x="77.3" y="61.7">8</text>
<text x="83.1" y="62.8">PB7(XTAL2/TOSC2)</text>
<text x="104" y="65.4">PD4(XCK/T0)</text>
<text x="106.4" y="62.8">PD3(INT1)</text>
<text x="106.4" y="60.3">PD2(INT0)</text>
<text x="121.2" y="64.2">2</text>
<text x="121.2" y="61.7">1</text>
<text x="158.5" y="61.7">4</text>
<text x="158.5" y="64.2">5</text>
<text x="106.4" y="70.4">PD6(AIN0)</text>
<text x="108.7" y="67.9">PD5(T1)</text>
<text x="121.2" y="71.9">11</text>
<text x="121.2" y="69.3">10</text>
<text x="121.2" y="66.8">9</text>
<text x="158.5" y="66.8">6</text>
<text x="158.5" y="69.3">7</text>
<text x="158.5" y="71.9">8</text>
<text x="106.4" y="73">PD7(AIN1)</text>
<text x="121.2" y="76.9">12</text>
<text x="148.4" y="76.9">1</text>
<text x="77.3" y="82">5</text>
<text x="83.1" y="83.1">AGND</text>
<text x="102.8" y="83.1">PB2(SS/OC1B)</text>
<text x="106" y="80.6">PB1(OC1A)</text>
<text x="108" y="78.1">PB0(ICP)</text>
<text x="121.2" y="82">14</text>
<text x="121.2" y="79.5">13</text>
<text x="148.4" y="79.5">2</text>
<text x="148.4" y="82">3</text>
<text x="76.1" y="87.1">21</text>
<text x="77.3" y="84.6">3</text>
<text x="83.1" y="85.7">GND</text>
<text x="83.1" y="88.2">GND</text>
<text x="101.3" y="85.7">PB3(MOSI/OC2)</text>
<text x="106.1" y="88.2">PB4(MISO)</text>
<text x="121.2" y="89.6">17</text>
<text x="121.2" y="87.1">16</text>
<text x="121.2" y="84.6">15</text>
<text x="148.4" y="84.6">4</text>
<text x="148.4" y="87.1">5</text>
<text x="148.4" y="89.6">6</text>
<text x="107.5" y="90.8">PB5(SCK)</text>
<text x="148.4" y="92.2">7</text>
<text x="148.4" y="94.7">8</text>
<text x="209.1" y="106.1">2</text>
<text x="47.8" y="113.5">5</text>
<text x="47.8" y="111">6</text>
<text x="85.9" y="111.2">1</text>
<text x="85.9" y="113.8">2</text>
<text x="209.1" y="108.7">1</text>
<text x="47.8" y="118.6">3</text>
<text x="47.8" y="116.1">4</text>
<text x="85.9" y="116.3">3</text>
<text x="85.9" y="118.8">4</text>
<text x="47.8" y="123.7">1</text>
<text x="47.8" y="121.1">2</text>
<text x="85.9" y="121.4">5</text>
<text x="85.9" y="123.9">6</text>
<text x="209.1" y="129">1</text>
<text x="209.1" y="126.5">2</text>
<text x="239.6" y="129">1</text>
<text x="239.6" y="126.5">2</text>
<text x="139.5" y="167.6">1</text>
<text x="147.9" y="167.6">2</text>
<text x="139.5" y="170.1">3</text>
<text x="139.5" y="172.7">5</text>
<text x="147.9" y="170.1">4</text>
<text x="147.9" y="172.7">6</text>
</g>
<g font-size="1.8" fill="#800000">
<text x="131.1" y="167.2">MISO</text>
<text x="151.9" y="167.5">+5</text>
<text x="131.1" y="172.5">RESET</text>
<text x="131.1" y="170">SCK</text>
<text x="151.9" y="169.9">MOSI</text>
<text x="151.9" y="172.5">GND</text>
</g>
</svg>
